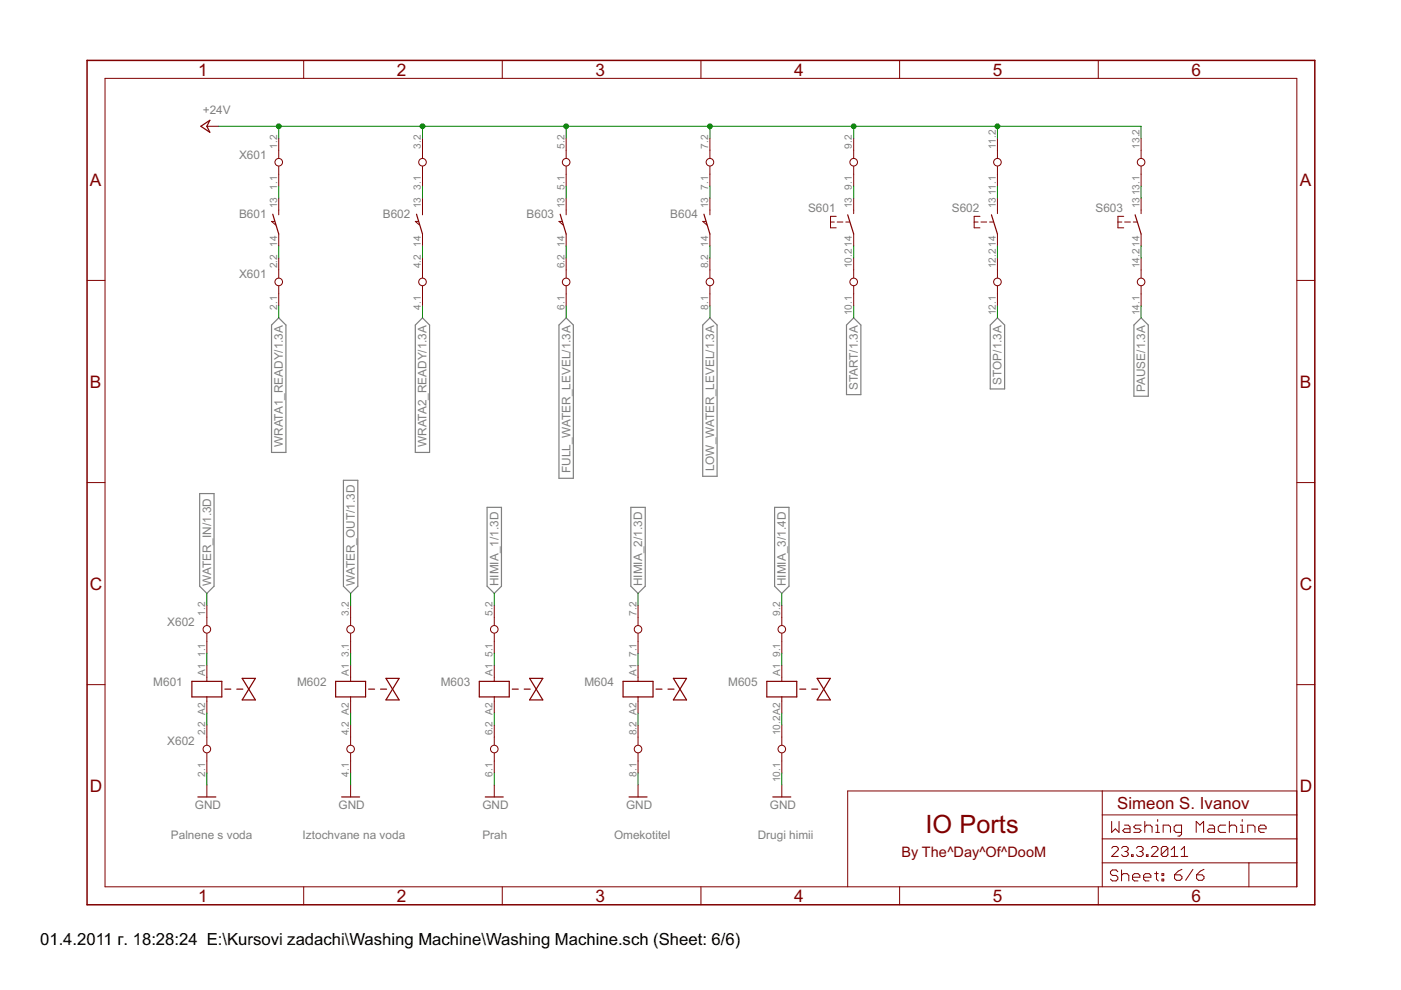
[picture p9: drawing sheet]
<svg xmlns="http://www.w3.org/2000/svg" width="297mm" height="210mm" viewBox="0 0 297 210" stroke-linecap="round" stroke-linejoin="round" font-family="sans-serif">
<g fill="#808080" stroke="#808080" stroke-width=".25">
<path d="M42.3 124.3l1.6 1.5z"/>
<path d="M42.3 104.6v19.7z"/>
<path d="M45.4 124.3l-1.5 1.5z"/>
<path d="M45.4 104.6v19.7z"/>
<path d="M42.3 104.6h3.1z"/>
<path d="M72.8 124.3l1.5 1.5z"/>
<path d="M72.8 101.8v22.5z"/>
<path d="M74.3 125.8l1.6-1.5z"/>
<path d="M75.9 101.8v22.5z"/>
<path d="M72.8 101.8h3.1z"/>
<path d="M103.3 124.3l1.5 1.5z"/>
<path d="M103.3 107.6v16.7z"/>
<path d="M104.8 125.8l1.5-1.5z"/>
<path d="M106.3 107.6v16.7z"/>
<path d="M103.3 107.6h3z"/>
<path d="M133.8 124.3l1.5 1.5z"/>
<path d="M133.8 107.6v16.7z"/>
<path d="M135.3 125.8l1.5-1.5z"/>
<path d="M136.8 107.6v16.7z"/>
<path d="M133.8 107.6h3z"/>
<path d="M164.2 124.3l1.6 1.5z"/>
<path d="M164.2 107.6v16.7z"/>
<path d="M165.8 125.8l1.5-1.5z"/>
<path d="M167.3 107.6v16.7z"/>
<path d="M164.2 107.6h3.1z"/>
<path d="M89.6 67.4l1.5 1.5z"/>
<path d="M91.1 68.9v27z"/>
<path d="M89.6 67.4l-1.5 1.5z"/>
<path d="M88.1 68.9v27z"/>
<path d="M88.1 95.9h3z"/>
<path d="M120 67.4l1.6 1.5z"/>
<path d="M121.6 68.9v32.5z"/>
<path d="M120 67.4l-1.5 1.5z"/>
<path d="M118.5 68.9v32.5z"/>
<path d="M118.5 101.4h3.1z"/>
<path d="M150.5 67.4l1.5 1.5z"/>
<path d="M152 68.9v32.1z"/>
<path d="M150.5 67.4l-1.5 1.5z"/>
<path d="M149 68.9v32.1z"/>
<path d="M149 101h3z"/>
<path d="M181 67.4l1.5 1.5z"/>
<path d="M182.5 68.9v14.8z"/>
<path d="M181 67.4l-1.5 1.5z"/>
<path d="M179.5 68.9v14.8z"/>
<path d="M179.5 83.7h3z"/>
<path d="M211.5 67.4l1.5 1.5z"/>
<path d="M213 68.9v13.6z"/>
<path d="M211.5 67.4l-1.5 1.5z"/>
<path d="M210 68.9v13.6z"/>
<path d="M210 82.5h3z"/>
<path d="M241.9 67.4l1.6 1.5z"/>
<path d="M243.5 68.9v15.1z"/>
<path d="M241.9 67.4l-1.5 1.5z"/>
<path d="M240.4 68.9v15.1z"/>
<path d="M240.4 84h3.1z"/>
<path d="M59.1 67.4l1.5 1.5z"/>
<path d="M60.6 68.9v27z"/>
<path d="M57.6 68.9l1.5-1.5z"/>
<path d="M57.6 68.9v27z"/>
<path d="M57.6 95.9h3z"/>
</g>
<g fill="#800000" stroke="#800000" stroke-width=".21">
<path d="M275 182.9v5.1z"/>
<path d="M275 177.9v5z"/>
<path d="M275 172.8v5.1z"/>
<path d="M275 167.7v5.1z"/>
<path d="M179.7 167.7v20.3z"/>
<path d="M179.7 167.7h54z"/>
<path d="M233.7 167.7h41.3z"/>
<path d="M264.8 182.9v5.1z"/>
<path d="M264.8 182.9h10.2z"/>
<path d="M233.7 182.9h31.1z"/>
<path d="M233.7 182.9v5.1z"/>
<path d="M233.7 177.9v5z"/>
<path d="M233.7 177.9h41.3z"/>
<path d="M233.7 172.8v5.1z"/>
<path d="M233.7 172.8h41.3z"/>
<path d="M233.7 167.7v5.1z"/>
<path d="M235.7 174.2v2.3z"/>
<path d="M235.7 176.5l.8-.8z"/>
<path d="M236.5 175.7l.8 .8z"/>
<path d="M237.3 174.2v2.3z"/>
<path d="M238.4 174.9h.8z"/>
<path d="M239.2 174.9l.4 .4z"/>
<path d="M239.6 175.3v1.2z"/>
<path d="M238.4 176.5h1.2z"/>
<path d="M238 176.1l.4 .4z"/>
<path d="M238 176.1l.4-.4z"/>
<path d="M238.4 175.7h1.2z"/>
<path d="M240.4 176.5h1.1z"/>
<path d="M241.5 176.5l.4-.4z"/>
<path d="M241.5 175.7l.4 .4z"/>
<path d="M240.8 175.7h.7z"/>
<path d="M240.4 175.3l.4 .4z"/>
<path d="M240.4 175.3l.4-.4z"/>
<path d="M240.8 174.9h1.1z"/>
<path d="M242.7 174.2v2.3z"/>
<path d="M242.7 175.3l.4-.4z"/>
<path d="M243.1 174.9h.8z"/>
<path d="M243.9 174.9l.4 .4z"/>
<path d="M244.3 175.3v1.2z"/>
<path d="M245 174.9h.4z"/>
<path d="M245.4 174.9v1.6z"/>
<path d="M245 176.5h.8z"/>
<path d="M245.4 173.8v.4z"/>
<path d="M246.6 174.9v1.6z"/>
<path d="M246.6 174.9h1.2z"/>
<path d="M247.8 174.9l.4 .4z"/>
<path d="M248.2 175.3v1.2z"/>
<path d="M249.7 177.3h.4z"/>
<path d="M250.1 177.3l.4-.4z"/>
<path d="M250.5 174.9v2z"/>
<path d="M249.3 174.9h1.2z"/>
<path d="M248.9 175.3l.4-.4z"/>
<path d="M248.9 175.3v.8z"/>
<path d="M248.9 176.1l.4 .4z"/>
<path d="M249.3 176.5h1.2z"/>
<path d="M253.6 174.2v2.3z"/>
<path d="M253.6 174.2l.8 .7z"/>
<path d="M254.4 174.9l.8-.7z"/>
<path d="M255.2 174.2v2.3z"/>
<path d="M256.3 174.9h.8z"/>
<path d="M257.1 174.9l.4 .4z"/>
<path d="M257.5 175.3v1.2z"/>
<path d="M256.3 176.5h1.2z"/>
<path d="M256 176.1l.3 .4z"/>
<path d="M256 176.1l.3-.4z"/>
<path d="M256.3 175.7h1.2z"/>
<path d="M258.7 174.9h1.2z"/>
<path d="M258.3 175.3l.4-.4z"/>
<path d="M258.3 175.3v.8z"/>
<path d="M258.3 176.1l.4 .4z"/>
<path d="M258.7 176.5h1.2z"/>
<path d="M260.6 174.2v2.3z"/>
<path d="M260.6 175.3l.4-.4z"/>
<path d="M261 174.9h.8z"/>
<path d="M261.8 174.9l.4 .4z"/>
<path d="M262.2 175.3v1.2z"/>
<path d="M263 174.9h.4z"/>
<path d="M263.4 174.9v1.6z"/>
<path d="M263 176.5h.8z"/>
<path d="M263.4 173.8v.4z"/>
<path d="M264.5 174.9v1.6z"/>
<path d="M264.5 174.9h1.2z"/>
<path d="M265.7 174.9l.4 .4z"/>
<path d="M266.1 175.3v1.2z"/>
<path d="M267.3 176.5h.8z"/>
<path d="M266.9 176.1l.4 .4z"/>
<path d="M266.9 175.3v.8z"/>
<path d="M266.9 175.3l.4-.4z"/>
<path d="M267.3 174.9h.8z"/>
<path d="M268.1 174.9l.3 .4z"/>
<path d="M268.4 175.3v.4z"/>
<path d="M266.9 175.7h1.5z"/>
<path d="M235.7 181.6h1.4z"/>
<path d="M237.1 180.2l-1.4 1.4z"/>
<path d="M237.1 179.8v.4z"/>
<path d="M236.7 179.5l.4 .3z"/>
<path d="M236 179.5h.7z"/>
<path d="M236 179.5l-.3 .3z"/>
<path d="M238.1 179.5l-.3 .3z"/>
<path d="M238.1 179.5h.7z"/>
<path d="M238.8 179.5l.4 .3z"/>
<path d="M239.2 179.8v.4z"/>
<path d="M239.2 180.2l-.4 .3z"/>
<path d="M238.5 180.5h.3z"/>
<path d="M238.8 180.5l.4 .4z"/>
<path d="M239.2 180.9v.3z"/>
<path d="M239.2 181.2l-.4 .4z"/>
<path d="M238.1 181.6h.7z"/>
<path d="M237.8 181.2l.3 .4z"/>
<path d="M239.9 181.2v.4z"/>
<path d="M239.9 181.2h.3z"/>
<path d="M240.2 181.2v.4z"/>
<path d="M239.9 181.6h.3z"/>
<path d="M240.9 179.8l.4-.3z"/>
<path d="M241.3 179.5h.7z"/>
<path d="M242 179.5l.4 .3z"/>
<path d="M242.4 179.8v.4z"/>
<path d="M242.4 180.2l-.4 .3z"/>
<path d="M241.6 180.5h.4z"/>
<path d="M242 180.5l.4 .4z"/>
<path d="M242.4 180.9v.3z"/>
<path d="M242.4 181.2l-.4 .4z"/>
<path d="M241.3 181.6h.7z"/>
<path d="M240.9 181.2l.4 .4z"/>
<path d="M243.1 181.2v.4z"/>
<path d="M243.1 181.2h.3z"/>
<path d="M243.4 181.2v.4z"/>
<path d="M243.1 181.6h.3z"/>
<path d="M244.1 181.6h1.4z"/>
<path d="M244.1 181.6l1.4-1.4z"/>
<path d="M245.5 179.8v.4z"/>
<path d="M245.2 179.5l.3 .3z"/>
<path d="M244.5 179.5h.7z"/>
<path d="M244.5 179.5l-.4 .3z"/>
<path d="M246.2 179.8v1.4z"/>
<path d="M246.5 179.5l-.3 .3z"/>
<path d="M246.5 179.5h.8z"/>
<path d="M247.3 179.5l.3 .3z"/>
<path d="M247.6 179.8v1.4z"/>
<path d="M247.6 181.2l-.3 .4z"/>
<path d="M246.5 181.6h.8z"/>
<path d="M246.2 181.2l.3 .4z"/>
<path d="M246.2 181.2l1.4-1.4z"/>
<path d="M248.3 180.2l.7-.7z"/>
<path d="M249 179.5v2.1z"/>
<path d="M248.3 181.6h1.4z"/>
<path d="M251.1 179.5l-.7 .7z"/>
<path d="M251.1 179.5v2.1z"/>
<path d="M250.4 181.6h1.4z"/>
<path d="M249.8 184.7l.8-.4z"/>
<path d="M249.8 184.7l-.8 .8z"/>
<path d="M249 185.5v.8z"/>
<path d="M249 186.3l.4 .3z"/>
<path d="M249.4 186.6h.8z"/>
<path d="M250.2 186.6l.4-.3z"/>
<path d="M250.6 185.9v.4z"/>
<path d="M250.2 185.5l.4 .4z"/>
<path d="M249 185.5h1.2z"/>
<path d="M252.9 184.3l-1.5 2.3z"/>
<path d="M254.5 184.7l.8-.4z"/>
<path d="M254.5 184.7l-.8 .8z"/>
<path d="M253.7 185.5v.8z"/>
<path d="M253.7 186.3l.4 .3z"/>
<path d="M254.1 186.6h.8z"/>
<path d="M254.9 186.6l.4-.3z"/>
<path d="M255.3 185.9v.4z"/>
<path d="M254.9 185.5l.4 .4z"/>
<path d="M253.7 185.5h1.2z"/>
<path d="M236.6 184.4l.4 .4z"/>
<path d="M235.8 184.4h.8z"/>
<path d="M235.4 184.8l.4-.4z"/>
<path d="M235.4 184.8v.4z"/>
<path d="M235.4 185.2l.4 .4z"/>
<path d="M235.8 185.6h.8z"/>
<path d="M236.6 185.6l.4 .4z"/>
<path d="M237 186v.4z"/>
<path d="M237 186.4l-.4 .4z"/>
<path d="M235.8 186.8h.8z"/>
<path d="M235.4 186.4l.4 .4z"/>
<path d="M237.8 184.4v2.4z"/>
<path d="M237.8 185.6l.4-.4z"/>
<path d="M238.2 185.2h.8z"/>
<path d="M239 185.2l.3 .4z"/>
<path d="M239.3 185.6v1.2z"/>
<path d="M240.5 186.8h.8z"/>
<path d="M240.1 186.4l.4 .4z"/>
<path d="M240.1 185.6v.8z"/>
<path d="M240.1 185.6l.4-.4z"/>
<path d="M240.5 185.2h.8z"/>
<path d="M241.3 185.2l.4 .4z"/>
<path d="M241.7 185.6v.4z"/>
<path d="M240.1 186h1.6z"/>
<path d="M242.8 186.8h.8z"/>
<path d="M242.5 186.4l.3 .4z"/>
<path d="M242.5 185.6v.8z"/>
<path d="M242.5 185.6l.3-.4z"/>
<path d="M242.8 185.2h.8z"/>
<path d="M243.6 185.2l.4 .4z"/>
<path d="M244 185.6v.4z"/>
<path d="M242.5 186h1.5z"/>
<path d="M245.2 184.8v1.6z"/>
<path d="M245.2 186.4l.4 .4z"/>
<path d="M244.8 185.2h.8z"/>
<path d="M246.4 185.2h.3z"/>
<path d="M246.7 185.2v.4z"/>
<path d="M246.4 185.6h.3z"/>
<path d="M246.4 185.2v.4z"/>
<path d="M246.4 186.4h.3z"/>
<path d="M246.7 186.4v.4z"/>
<path d="M246.4 186.8h.3z"/>
<path d="M246.4 186.4v.4z"/>
<path d="M22.3 16.6v171.4z"/>
<path d="M18.5 59.5h3.8z"/>
<path d="M18.5 102.3h3.8z"/>
<path d="M18.5 145.2h3.8z"/>
<path d="M22.3 188h252.7z"/>
<path d="M64.4 188v3.8z"/>
<path d="M106.5 188v3.8z"/>
<path d="M148.6 188v3.8z"/>
<path d="M190.7 188v3.8z"/>
<path d="M232.9 188v3.8z"/>
<path d="M275 16.6v171.4z"/>
<path d="M275 59.5h3.8z"/>
<path d="M275 102.3h3.8z"/>
<path d="M275 145.2h3.8z"/>
<path d="M22.3 16.6h252.7z"/>
<path d="M64.4 12.8v3.8z"/>
<path d="M106.5 12.8v3.8z"/>
<path d="M148.6 12.8v3.8z"/>
<path d="M190.7 12.8v3.8z"/>
<path d="M232.9 12.8v3.8z"/>
<path d="M135.3 148.7v2.5z"/>
<path d="M135.3 141.1v2.5z"/>
<path d="M135.3 143.6v.9z"/>
<path d="M135.3 147.8v.9z"/>
<path d="M104.8 148.7v2.5z"/>
<path d="M104.8 141.1v2.5z"/>
<path d="M104.8 143.6v.9z"/>
<path d="M104.8 147.8v.9z"/>
<path d="M74.3 148.7v2.5z"/>
<path d="M74.3 141.1v2.5z"/>
<path d="M74.3 143.6v.9z"/>
<path d="M74.3 147.8v.9z"/>
<path d="M43.9 148.7v2.5z"/>
<path d="M43.9 141.1v2.5z"/>
<path d="M43.9 143.6v.9z"/>
<path d="M43.9 147.8v.9z"/>
<path d="M165.8 148.7v2.5z"/>
<path d="M165.8 141.1v2.5z"/>
<path d="M165.8 143.6v.9z"/>
<path d="M165.8 147.8v.9z"/>
<path d="M43.9 166.4v2.6z"/>
<path d="M74.3 166.4v2.6z"/>
<path d="M104.8 166.4v2.6z"/>
<path d="M135.3 166.4v2.6z"/>
<path d="M165.8 166.4v2.6z"/>
<path d="M206.5 45.9v1.2z"/>
<path d="M206.5 47.1v1.2z"/>
<path d="M206.5 45.9h1.3z"/>
<path d="M206.5 48.3h1.3z"/>
<path d="M208 47.1h1.2z"/>
<path d="M206.5 47.1h.9z"/>
<path d="M209.8 47.1h.8z"/>
<path d="M211.5 44.5v.8z"/>
<path d="M211.5 49.6v2.6z"/>
<path d="M211.5 42v2.5z"/>
<path d="M237 45.9v1.2z"/>
<path d="M237 47.1v1.2z"/>
<path d="M237 45.9h1.3z"/>
<path d="M237 48.3h1.3z"/>
<path d="M238.4 47.1h1.3z"/>
<path d="M237 47.1h.8z"/>
<path d="M240.3 47.1h.8z"/>
<path d="M241.9 44.5v.8z"/>
<path d="M241.9 49.6v2.6z"/>
<path d="M241.9 42v2.5z"/>
<path d="M59.1 44.5v1.1z"/>
<path d="M59.1 42v2.5z"/>
<path d="M59.1 49.6v2.6z"/>
<path d="M57.6 46.9l.9 .8z"/>
<path d="M57.6 46.9h.6z"/>
<path d="M89.6 44.5v1.1z"/>
<path d="M89.6 42v2.5z"/>
<path d="M89.6 49.6v2.6z"/>
<path d="M88.1 46.9l.8 .8z"/>
<path d="M88.1 46.9h.6z"/>
<path d="M120 44.5v1.1z"/>
<path d="M120 42v2.5z"/>
<path d="M120 49.6v2.6z"/>
<path d="M118.5 46.9l.9 .8z"/>
<path d="M118.5 46.9h.6z"/>
<path d="M150.5 44.5v1.1z"/>
<path d="M150.5 42v2.5z"/>
<path d="M150.5 49.6v2.6z"/>
<path d="M149 46.9l.9 .8z"/>
<path d="M149 46.9h.6z"/>
<path d="M59.1 31.9v1.6z"/>
<path d="M59.1 35.3v1.6z"/>
<path d="M59.1 36.9v2.6z"/>
<path d="M59.1 29.3v2.6z"/>
<path d="M59.1 57.2v1.7z"/>
<path d="M59.1 60.7v1.6z"/>
<path d="M59.1 62.3v2.6z"/>
<path d="M59.1 54.7v2.5z"/>
<path d="M89.6 31.9v1.6z"/>
<path d="M89.6 35.3v1.6z"/>
<path d="M89.6 36.9v2.6z"/>
<path d="M89.6 29.3v2.6z"/>
<path d="M89.6 57.2v1.7z"/>
<path d="M89.6 60.7v1.6z"/>
<path d="M89.6 62.3v2.6z"/>
<path d="M89.6 54.7v2.5z"/>
<path d="M120 31.9v1.6z"/>
<path d="M120 35.3v1.6z"/>
<path d="M120 36.9v2.6z"/>
<path d="M120 29.3v2.6z"/>
<path d="M120 57.2v1.7z"/>
<path d="M120 60.7v1.6z"/>
<path d="M120 62.3v2.6z"/>
<path d="M120 54.7v2.5z"/>
<path d="M150.5 31.9v1.6z"/>
<path d="M150.5 35.3v1.6z"/>
<path d="M150.5 36.9v2.6z"/>
<path d="M150.5 29.3v2.6z"/>
<path d="M150.5 57.2v1.7z"/>
<path d="M150.5 60.7v1.6z"/>
<path d="M150.5 62.3v2.6z"/>
<path d="M150.5 54.7v2.5z"/>
<path d="M181 31.9v1.6z"/>
<path d="M181 35.3v1.6z"/>
<path d="M181 36.9v2.6z"/>
<path d="M181 29.3v2.6z"/>
<path d="M181 57.2v1.7z"/>
<path d="M181 60.7v1.6z"/>
<path d="M181 62.3v2.6z"/>
<path d="M181 54.7v2.5z"/>
<path d="M211.5 31.9v1.6z"/>
<path d="M211.5 35.3v1.6z"/>
<path d="M211.5 36.9v2.6z"/>
<path d="M211.5 29.3v2.6z"/>
<path d="M211.5 57.2v1.7z"/>
<path d="M211.5 60.7v1.6z"/>
<path d="M211.5 62.3v2.6z"/>
<path d="M211.5 54.7v2.5z"/>
<path d="M241.9 31.9v1.6z"/>
<path d="M241.9 35.3v1.6z"/>
<path d="M241.9 36.9v2.6z"/>
<path d="M241.9 29.3v2.6z"/>
<path d="M241.9 57.2v1.7z"/>
<path d="M241.9 60.7v1.6z"/>
<path d="M241.9 62.3v2.6z"/>
<path d="M241.9 54.7v2.5z"/>
<path d="M43.9 130.9v1.6z"/>
<path d="M43.9 134.3v1.7z"/>
<path d="M43.9 136v2.5z"/>
<path d="M43.9 128.4v2.5z"/>
<path d="M43.9 156.3v1.6z"/>
<path d="M43.9 159.7v1.7z"/>
<path d="M43.9 161.4v2.5z"/>
<path d="M43.9 153.7v2.6z"/>
<path d="M74.3 130.9v1.6z"/>
<path d="M74.3 134.3v1.7z"/>
<path d="M74.3 136v2.5z"/>
<path d="M74.3 128.4v2.5z"/>
<path d="M74.3 156.3v1.6z"/>
<path d="M74.3 159.7v1.7z"/>
<path d="M74.3 161.4v2.5z"/>
<path d="M74.3 153.7v2.6z"/>
<path d="M104.8 130.9v1.6z"/>
<path d="M104.8 134.3v1.7z"/>
<path d="M104.8 136v2.5z"/>
<path d="M104.8 128.4v2.5z"/>
<path d="M104.8 156.3v1.6z"/>
<path d="M104.8 159.7v1.7z"/>
<path d="M104.8 161.4v2.5z"/>
<path d="M104.8 153.7v2.6z"/>
<path d="M135.3 130.9v1.6z"/>
<path d="M135.3 134.3v1.7z"/>
<path d="M135.3 136v2.5z"/>
<path d="M135.3 128.4v2.5z"/>
<path d="M135.3 156.3v1.6z"/>
<path d="M135.3 159.7v1.7z"/>
<path d="M135.3 161.4v2.5z"/>
<path d="M135.3 153.7v2.6z"/>
<path d="M165.8 130.9v1.6z"/>
<path d="M165.8 134.3v1.7z"/>
<path d="M165.8 136v2.5z"/>
<path d="M165.8 128.4v2.5z"/>
<path d="M165.8 156.3v1.6z"/>
<path d="M165.8 159.7v1.7z"/>
<path d="M165.8 161.4v2.5z"/>
<path d="M165.8 153.7v2.6z"/>
<path d="M43.9 26.8h2.5z"/>
<path d="M176.1 45.9v1.2z"/>
<path d="M176.1 47.1v1.2z"/>
<path d="M176.1 45.9h1.2z"/>
<path d="M176.1 48.3h1.2z"/>
<path d="M177.5 47.1h1.2z"/>
<path d="M176.1 47.1h.8z"/>
<path d="M179.3 47.1h.8z"/>
<path d="M181 44.5v.8z"/>
<path d="M181 49.6v2.6z"/>
<path d="M181 42v2.5z"/>
</g>
<g fill="#800000" stroke="#800000" stroke-width=".32">
<path d="M18.5 12.8v179z"/>
<path d="M18.5 191.8h260.3z"/>
<path d="M278.8 12.8v179z"/>
<path d="M18.5 12.8h260.3z"/>
</g>
<g fill="#800000" stroke="#800000" stroke-width=".25">
<path d="M135.3 144.5h3.2z"/>
<path d="M132.1 144.5h3.2z"/>
<path d="M132.1 144.5v3.3z"/>
<path d="M132.1 147.8h3.2z"/>
<path d="M135.3 147.8h3.2z"/>
<path d="M138.5 144.5v3.3z"/>
<path d="M142.8 143.8h2.8z"/>
<path d="M142.8 148.4h2.8z"/>
<path d="M145.6 143.8l-2.8 4.6z"/>
<path d="M142.8 143.8l2.8 4.6z"/>
<path d="M139.1 146.1h1.3z"/>
<path d="M141.6 146.1h1.3z"/>
<path d="M104.8 144.5h3.2z"/>
<path d="M101.6 144.5h3.2z"/>
<path d="M101.6 144.5v3.3z"/>
<path d="M101.6 147.8h3.2z"/>
<path d="M104.8 147.8h3.2z"/>
<path d="M108 144.5v3.3z"/>
<path d="M112.3 143.8h2.8z"/>
<path d="M112.3 148.4h2.8z"/>
<path d="M115.1 143.8l-2.8 4.6z"/>
<path d="M112.3 143.8l2.8 4.6z"/>
<path d="M108.6 146.1h1.3z"/>
<path d="M111.1 146.1h1.3z"/>
<path d="M74.3 144.5h3.2z"/>
<path d="M71.2 144.5h3.1z"/>
<path d="M71.2 144.5v3.3z"/>
<path d="M71.2 147.8h3.1z"/>
<path d="M74.3 147.8h3.2z"/>
<path d="M77.5 144.5v3.3z"/>
<path d="M81.8 143.8h2.8z"/>
<path d="M81.8 148.4h2.8z"/>
<path d="M84.6 143.8l-2.8 4.6z"/>
<path d="M81.8 143.8l2.8 4.6z"/>
<path d="M78.1 146.1h1.3z"/>
<path d="M80.7 146.1h1.3z"/>
<path d="M43.9 144.5h3.1z"/>
<path d="M40.7 144.5h3.2z"/>
<path d="M40.7 144.5v3.3z"/>
<path d="M40.7 147.8h3.2z"/>
<path d="M43.9 147.8h3.1z"/>
<path d="M47 144.5v3.3z"/>
<path d="M51.4 143.8h2.7z"/>
<path d="M51.4 148.4h2.7z"/>
<path d="M54.1 143.8l-2.7 4.6z"/>
<path d="M51.4 143.8l2.7 4.6z"/>
<path d="M47.7 146.1h1.2z"/>
<path d="M50.2 146.1h1.3z"/>
<path d="M165.8 144.5h3.1z"/>
<path d="M162.6 144.5h3.2z"/>
<path d="M162.6 144.5v3.3z"/>
<path d="M162.6 147.8h3.2z"/>
<path d="M165.8 147.8h3.1z"/>
<path d="M168.9 144.5v3.3z"/>
<path d="M173.2 143.8h2.8z"/>
<path d="M173.2 148.4h2.8z"/>
<path d="M176 143.8l-2.8 4.6z"/>
<path d="M173.2 143.8l2.8 4.6z"/>
<path d="M169.6 146.1h1.2z"/>
<path d="M172.1 146.1h1.3z"/>
<path d="M42 169h3.8z"/>
<path d="M72.4 169h3.8z"/>
<path d="M102.9 169h3.8z"/>
<path d="M133.4 169h3.8z"/>
<path d="M163.9 169h3.8z"/>
<path d="M210.2 45.6l1.3 4z"/>
<path d="M240.7 45.6l1.2 4z"/>
<path d="M57.8 45.4l1.3 4.2z"/>
<path d="M88.3 45.4l1.3 4.2z"/>
<path d="M118.8 45.4l1.2 4.2z"/>
<path d="M149.2 45.4l1.3 4.2z"/>
<path d="M43.9 26.8l.6 1.2z"/>
<path d="M44.5 25.5l-.6 1.3z"/>
<path d="M42.6 26.8l1.9 1.2z"/>
<path d="M42.6 26.8l1.9-1.3z"/>
<path d="M179.7 45.6l1.3 4z"/>
</g>
<g fill="none" stroke="#800000" stroke-width=".21">
<circle cx="59.1" cy="34.4" r=".8"/>
<circle cx="89.6" cy="34.4" r=".8"/>
<circle cx="120" cy="34.4" r=".8"/>
<circle cx="150.5" cy="34.4" r=".8"/>
<circle cx="181" cy="34.4" r=".8"/>
<circle cx="211.5" cy="34.4" r=".8"/>
<circle cx="241.9" cy="34.4" r=".8"/>
<circle cx="59.1" cy="59.8" r=".8"/>
<circle cx="89.6" cy="59.8" r=".8"/>
<circle cx="120" cy="59.8" r=".8"/>
<circle cx="150.5" cy="59.8" r=".8"/>
<circle cx="181" cy="59.8" r=".8"/>
<circle cx="211.5" cy="59.8" r=".8"/>
<circle cx="241.9" cy="59.8" r=".8"/>
<circle cx="43.9" cy="133.4" r=".8"/>
<circle cx="74.3" cy="133.4" r=".8"/>
<circle cx="104.8" cy="133.4" r=".8"/>
<circle cx="135.3" cy="133.4" r=".8"/>
<circle cx="165.8" cy="133.4" r=".8"/>
<circle cx="43.9" cy="158.8" r=".8"/>
<circle cx="74.3" cy="158.8" r=".8"/>
<circle cx="104.8" cy="158.8" r=".8"/>
<circle cx="135.3" cy="158.8" r=".8"/>
<circle cx="165.8" cy="158.8" r=".8"/>
</g>
<g fill="#008000" stroke="#008000" stroke-width=".21">
<path d="M74.3 163.9v2.5z"/>
<path d="M104.8 163.9v2.5z"/>
<path d="M135.3 163.9v2.5z"/>
<path d="M165.8 163.9v2.5z"/>
<path d="M43.9 163.9v2.5z"/>
<path d="M43.9 125.8v2.6z"/>
<path d="M74.3 125.8v2.6z"/>
<path d="M104.8 125.8v2.6z"/>
<path d="M135.3 125.8v2.6z"/>
<path d="M165.8 125.8v2.6z"/>
<path d="M43.9 138.5v2.6z"/>
<path d="M74.3 138.5v2.6z"/>
<path d="M104.8 138.5v2.6z"/>
<path d="M135.3 138.5v2.6z"/>
<path d="M165.8 138.5v2.6z"/>
<path d="M59.1 52.2v2.5z"/>
<path d="M89.6 52.2v2.5z"/>
<path d="M120 52.2v2.5z"/>
<path d="M150.5 52.2v2.5z"/>
<path d="M181 52.2v2.5z"/>
<path d="M211.5 52.2v2.5z"/>
<path d="M241.9 52.2v2.5z"/>
<path d="M59.1 39.5v2.5z"/>
<path d="M89.6 39.5v2.5z"/>
<path d="M120 39.5v2.5z"/>
<path d="M150.5 39.5v2.5z"/>
<path d="M181 39.5v2.5z"/>
<path d="M211.5 39.5v2.5z"/>
<path d="M241.9 39.5v2.5z"/>
<path d="M89.6 64.9v2.5z"/>
<path d="M120 64.9v2.5z"/>
<path d="M150.5 64.9v2.5z"/>
<path d="M181 64.9v2.5z"/>
<path d="M211.5 64.9v2.5z"/>
<path d="M241.9 64.9v2.5z"/>
<path d="M43.9 151.2v2.5z"/>
<path d="M74.3 151.2v2.5z"/>
<path d="M104.8 151.2v2.5z"/>
<path d="M135.3 151.2v2.5z"/>
<path d="M165.8 151.2v2.5z"/>
<path d="M241.9 26.8v2.5z"/>
<path d="M211.5 26.8h30.4z"/>
<path d="M211.5 26.8v2.5z"/>
<path d="M181 26.8h30.5z"/>
<path d="M181 26.8v2.5z"/>
<path d="M150.5 26.8h30.5z"/>
<path d="M150.5 26.8v2.5z"/>
<path d="M59.1 26.8v2.5z"/>
<path d="M46.4 26.8h12.7z"/>
<path d="M59.1 26.8h30.5z"/>
<path d="M89.6 26.8v2.5z"/>
<path d="M89.6 26.8h30.4z"/>
<path d="M120 26.8h30.5z"/>
<path d="M120 26.8v2.5z"/>
<path d="M59.1 64.9v2.5z"/>
<circle cx="211.5" cy="26.8" r=".51"/>
<circle cx="181" cy="26.8" r=".51"/>
<circle cx="150.5" cy="26.8" r=".51"/>
<circle cx="59.1" cy="26.8" r=".51"/>
<circle cx="89.6" cy="26.8" r=".51"/>
<circle cx="120" cy="26.8" r=".51"/>
</g>
<text font-size="6" fill="#800000" x="196.2" y="176.6">IO Ports</text>
<g font-size="4.1" fill="#800000">
<text x="42" y="16">1</text>
<text x="84.1" y="16">2</text>
<text x="126.3" y="16">3</text>
<text x="168.4" y="16">4</text>
<text x="210.5" y="16">5</text>
<text x="252.6" y="16">6</text>
<text x="19.1" y="39.3">A</text>
<text x="275.6" y="39.3">A</text>
<text x="19.1" y="82.2">B</text>
<text x="275.6" y="82.2">B</text>
<text x="19.1" y="125">C</text>
<text x="275.6" y="125">C</text>
<text x="19.1" y="167.9">D</text>
<text x="275.6" y="167.9">D</text>
<text x="42" y="191.2">1</text>
<text x="84.1" y="191.2">2</text>
<text x="126.3" y="191.2">3</text>
<text x="168.4" y="191.2">4</text>
<text x="210.5" y="191.2">5</text>
<text x="252.6" y="191.2">6</text>
</g>
<text font-size="4" fill="#800000" x="236.9" y="171.5">Simeon S. Ivanov</text>
<text font-size="4" x="8.5" y="200.4">01.4.2011 г. 18:28:24 E:\Kursovi zadachi\Washing Machine\Washing Machine.sch (Sheet: 6/6)</text>
<text font-size="3.4" fill="#800000" x="191.2" y="181.7">By The^Day^Of^DooM</text>
<g font-size="2.8" fill="#808080">
<text x="43" y="24.2">+24V</text>
<text x="50.7" y="33.6">X601</text>
<text x="50.7" y="46.3">B601</text>
<text x="81.2" y="46.3">B602</text>
<text x="111.6" y="46.3">B603</text>
<text x="142.1" y="46.3">B604</text>
<text x="171.3" y="45.1">S601</text>
<text x="201.8" y="45.1">S602</text>
<text x="232.3" y="45.1">S603</text>
<text x="50.7" y="59">X601</text>
<text x="181.9" y="82.8" transform="rotate(-90 181.9 82.8)">START/1.3A</text>
<text x="212.4" y="81.6" transform="rotate(-90 212.4 81.6)">STOP/1.3A</text>
<text x="242.8" y="83.1" transform="rotate(-90 242.8 83.1)">PAUSE/1.3A</text>
<text x="60" y="94.8" transform="rotate(-90 60 94.8)">WRATA1_READY/1.3A</text>
<text x="90.5" y="94.8" transform="rotate(-90 90.5 94.8)">WRATA2_READY/1.3A</text>
<text x="120.9" y="100.3" transform="rotate(-90 120.9 100.3)">FULL_WATER_LEVEL/1.3A</text>
<text x="151.4" y="99.9" transform="rotate(-90 151.4 99.9)">LOW_WATER_LEVEL/1.3A</text>
<text x="44.7" y="124.3" transform="rotate(-90 44.7 124.3)">WATER_IN/1.3D</text>
<text x="75.2" y="124.3" transform="rotate(-90 75.2 124.3)">WATER_OUT/1.3D</text>
<text x="105.7" y="124.3" transform="rotate(-90 105.7 124.3)">HIMIA_1/1.3D</text>
<text x="136.2" y="124.3" transform="rotate(-90 136.2 124.3)">HIMIA_2/1.3D</text>
<text x="166.6" y="124.3" transform="rotate(-90 166.6 124.3)">HIMIA_3/1.4D</text>
<text x="35.5" y="132.7">X602</text>
<text x="32.5" y="145.4">M601</text>
<text x="63" y="145.4">M602</text>
<text x="93.5" y="145.4">M603</text>
<text x="123.9" y="145.4">M604</text>
<text x="154.4" y="145.4">M605</text>
<text x="35.5" y="158.1">X602</text>
<text x="41.3" y="171.5">GND</text>
<text x="71.8" y="171.5">GND</text>
<text x="102.3" y="171.5">GND</text>
<text x="132.7" y="171.5">GND</text>
<text x="163.2" y="171.5">GND</text>
<text x="36.2" y="177.9">Palnene s voda</text>
<text x="64.2" y="177.9">Iztochvane na voda</text>
<text x="102.3" y="177.9">Prah</text>
<text x="130.2" y="177.9">Omekotitel</text>
<text x="160.7" y="177.9">Drugi himii</text>
</g>
<g font-size="2.4" fill="#808080">
<text x="58.7" y="31.5" transform="rotate(-90 58.7 31.5)">1.2</text>
<text x="89.2" y="31.5" transform="rotate(-90 89.2 31.5)">3.2</text>
<text x="119.7" y="31.5" transform="rotate(-90 119.7 31.5)">5.2</text>
<text x="150.2" y="31.5" transform="rotate(-90 150.2 31.5)">7.2</text>
<text x="180.6" y="31.5" transform="rotate(-90 180.6 31.5)">9.2</text>
<text x="211.1" y="31.5" transform="rotate(-90 211.1 31.5)">11.2</text>
<text x="241.6" y="31.5" transform="rotate(-90 241.6 31.5)">13.2</text>
<text x="58.7" y="40.2" transform="rotate(-90 58.7 40.2)">1.1</text>
<text x="89.2" y="40.2" transform="rotate(-90 89.2 40.2)">3.1</text>
<text x="119.7" y="40.2" transform="rotate(-90 119.7 40.2)">5.1</text>
<text x="150.2" y="40.2" transform="rotate(-90 150.2 40.2)">7.1</text>
<text x="180.6" y="40.2" transform="rotate(-90 180.6 40.2)">9.1</text>
<text x="211.1" y="41.3" transform="rotate(-90 211.1 41.3)">11.1</text>
<text x="58.7" y="44.2" transform="rotate(-90 58.7 44.2)">13</text>
<text x="89.2" y="44.2" transform="rotate(-90 89.2 44.2)">13</text>
<text x="119.7" y="44.2" transform="rotate(-90 119.7 44.2)">13</text>
<text x="150.2" y="44.2" transform="rotate(-90 150.2 44.2)">13</text>
<text x="180.6" y="44.2" transform="rotate(-90 180.6 44.2)">13</text>
<text x="211.1" y="44.2" transform="rotate(-90 211.1 44.2)">13</text>
<text x="241.6" y="44.2" transform="rotate(-90 241.6 44.2)">1313.1</text>
<text x="58.7" y="52.3" transform="rotate(-90 58.7 52.3)">14</text>
<text x="89.2" y="52.3" transform="rotate(-90 89.2 52.3)">14</text>
<text x="119.7" y="52.3" transform="rotate(-90 119.7 52.3)">14</text>
<text x="150.2" y="52.3" transform="rotate(-90 150.2 52.3)">14</text>
<text x="58.7" y="56.9" transform="rotate(-90 58.7 56.9)">2.2</text>
<text x="89.2" y="56.9" transform="rotate(-90 89.2 56.9)">4.2</text>
<text x="119.7" y="56.9" transform="rotate(-90 119.7 56.9)">6.2</text>
<text x="150.2" y="56.9" transform="rotate(-90 150.2 56.9)">8.2</text>
<text x="180.6" y="56.9" transform="rotate(-90 180.6 56.9)">10.214</text>
<text x="211.1" y="56.9" transform="rotate(-90 211.1 56.9)">12.214</text>
<text x="241.6" y="56.9" transform="rotate(-90 241.6 56.9)">14.214</text>
<text x="58.7" y="65.6" transform="rotate(-90 58.7 65.6)">2.1</text>
<text x="89.2" y="65.6" transform="rotate(-90 89.2 65.6)">4.1</text>
<text x="119.7" y="65.6" transform="rotate(-90 119.7 65.6)">6.1</text>
<text x="150.2" y="65.6" transform="rotate(-90 150.2 65.6)">8.1</text>
<text x="180.6" y="66.8" transform="rotate(-90 180.6 66.8)">10.1</text>
<text x="211.1" y="66.8" transform="rotate(-90 211.1 66.8)">12.1</text>
<text x="241.6" y="66.8" transform="rotate(-90 241.6 66.8)">14.1</text>
<text x="43.5" y="130.5" transform="rotate(-90 43.5 130.5)">1.2</text>
<text x="74" y="130.5" transform="rotate(-90 74 130.5)">3.2</text>
<text x="104.4" y="130.5" transform="rotate(-90 104.4 130.5)">5.2</text>
<text x="134.9" y="130.5" transform="rotate(-90 134.9 130.5)">7.2</text>
<text x="165.4" y="130.5" transform="rotate(-90 165.4 130.5)">9.2</text>
<text x="43.5" y="143.2" transform="rotate(-90 43.5 143.2)">A1</text>
<text x="43.5" y="139.3" transform="rotate(-90 43.5 139.3)">1.1</text>
<text x="74" y="143.2" transform="rotate(-90 74 143.2)">A1</text>
<text x="74" y="139.3" transform="rotate(-90 74 139.3)">3.1</text>
<text x="104.4" y="143.2" transform="rotate(-90 104.4 143.2)">A1</text>
<text x="104.4" y="139.3" transform="rotate(-90 104.4 139.3)">5.1</text>
<text x="134.9" y="143.2" transform="rotate(-90 134.9 143.2)">A1</text>
<text x="134.9" y="139.3" transform="rotate(-90 134.9 139.3)">7.1</text>
<text x="165.4" y="143.2" transform="rotate(-90 165.4 143.2)">A1</text>
<text x="165.4" y="139.3" transform="rotate(-90 165.4 139.3)">9.1</text>
<text x="43.5" y="155.9" transform="rotate(-90 43.5 155.9)">2.2 A2</text>
<text x="74" y="155.9" transform="rotate(-90 74 155.9)">4.2 A2</text>
<text x="104.4" y="155.9" transform="rotate(-90 104.4 155.9)">6.2 A2</text>
<text x="134.9" y="155.9" transform="rotate(-90 134.9 155.9)">8.2 A2</text>
<text x="165.4" y="155.9" transform="rotate(-90 165.4 155.9)">10.2A2</text>
<text x="43.5" y="164.7" transform="rotate(-90 43.5 164.7)">2.1</text>
<text x="74" y="164.7" transform="rotate(-90 74 164.7)">4.1</text>
<text x="104.4" y="164.7" transform="rotate(-90 104.4 164.7)">6.1</text>
<text x="134.9" y="164.7" transform="rotate(-90 134.9 164.7)">8.1</text>
<text x="165.4" y="165.9" transform="rotate(-90 165.4 165.9)">10.1</text>
</g>
</svg>
